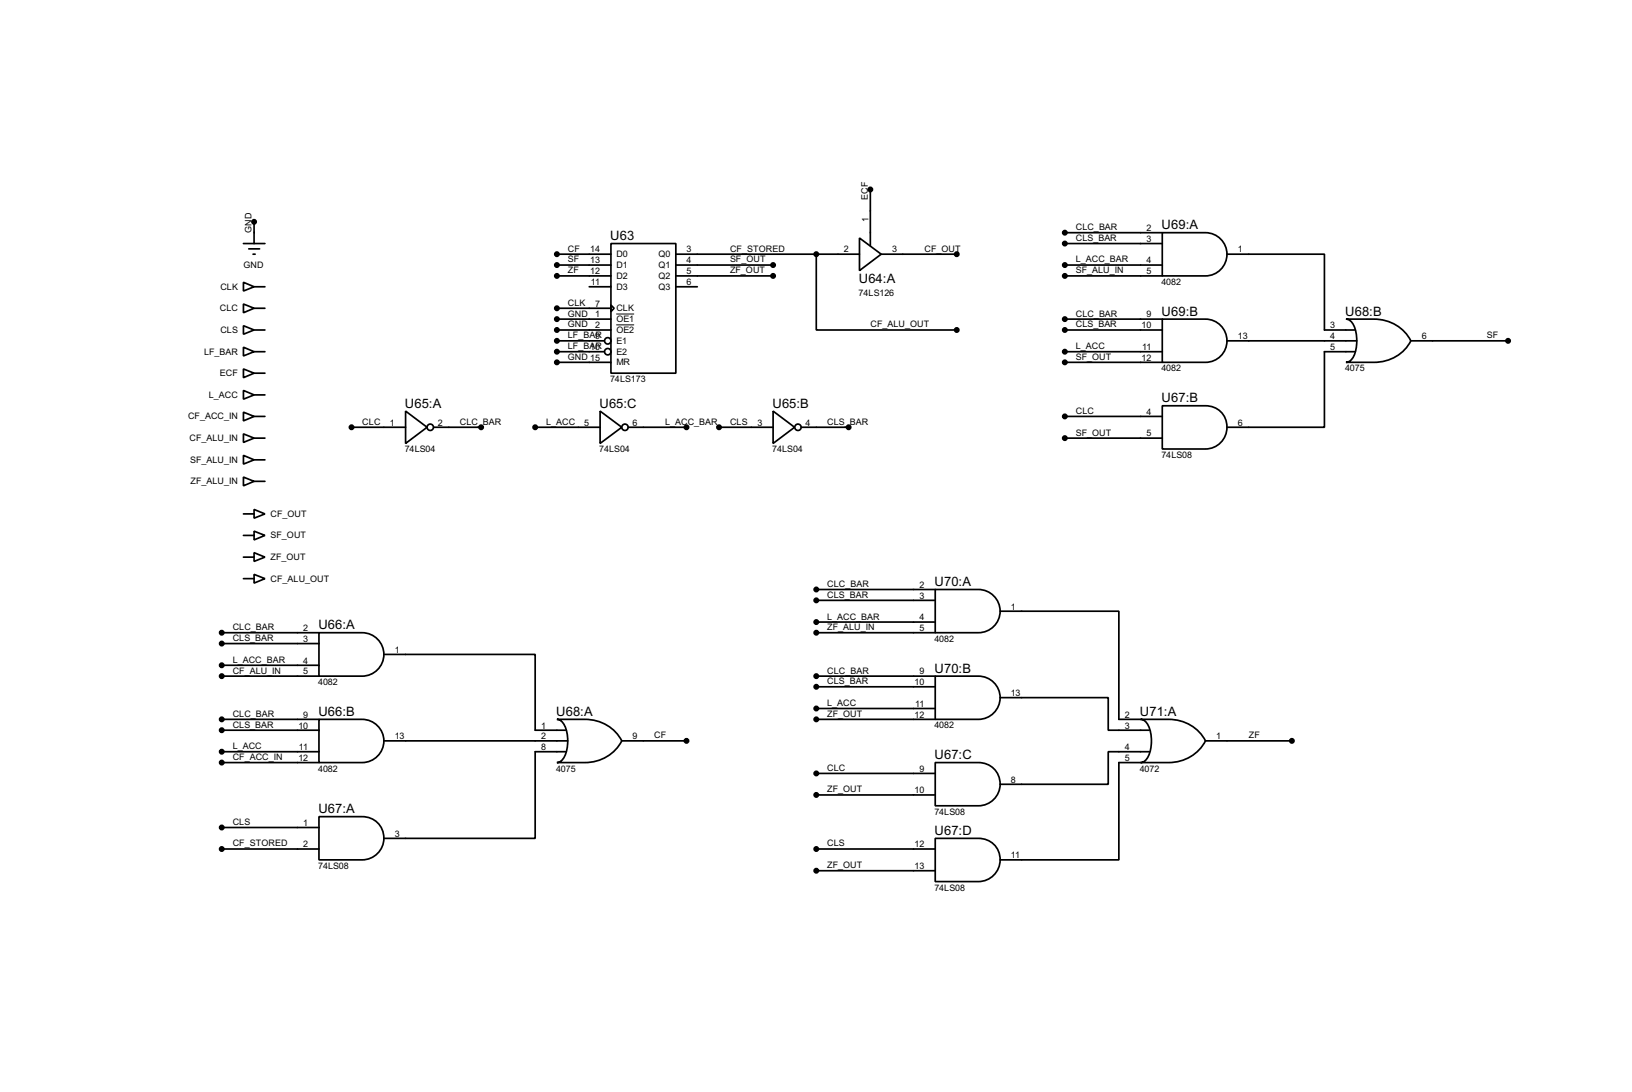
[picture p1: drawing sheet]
<svg xmlns="http://www.w3.org/2000/svg" width="383mm" height="256mm" viewBox="0 0 383 256" stroke-linecap="round" stroke-linejoin="round" font-family="sans-serif">
<g fill="none" stroke="#000" stroke-width=".4">
<path d="M57.2 57.2h5.1M58.5 58.5h2.5M59.5 59.7h.5M59.7 52.1v5.1M130.9 59.7h12.7M143.6 57.2h15.2v30.5h-15.2zM158.8 59.7h43.2M191.8 59.7v17.8h33M202 55.9l5.1 3.8-5.1 3.9zM204.5 44.5v13.2M207.1 59.7h17.7M250.2 54.7h22.9"/>
<path d="M250.2 57.2h22.9M273.1 54.7h10.2a5.1 5.1 0 0 1 5 5 5.1 5.1 0 0 1-5 5.1h-10.2zM288.3 59.7h22.9v17.8h7.1M57.2 66.3l2.5 1.1-2.5 1zM57.2 71.4l2.5 1-2.5 1.1zM57.2 76.5l2.5 1-2.5 1zM59.7 72.4h2.6M59.7 77.5h2.6M59.7 67.4h2.6M130.9 72.4h12.7M130.9 75h12.7M130.9 77.5h12.7"/>
<path d="M130.9 62.3h12.7M130.9 64.8h12.7M138.5 67.4h5.1M143.6 71.7l.7 .7-.7 .8zM158.8 62.3h22.9M158.8 64.8h22.9M158.8 67.4h5.1M250.2 75h22.9M250.2 77.5h22.9M250.2 62.3h22.9M250.2 64.8h22.9M273.1 75h10.2a5.1 5.1 0 0 1 5 5 5.1 5.1 0 0 1-5 5.1h-10.2z"/>
<path d="M316.3 75h6.6a9.6 9.6 0 0 1 8.6 5.1 9.5 9.5 0 0 1-8.6 5h-6.6a3.1 3.1 0 0 0 2.3-3.1 7.8 7.8 0 0 0-1.3-6.6zM57.2 81.6l2.5 1-2.5 1zM57.2 86.7l2.5 1-2.5 1zM57.2 91.7l2.5 1.1-2.5 1zM57.2 96.8l2.5 1-2.5 1.1zM59.7 82.6h2.6M59.7 97.8h2.6M59.7 87.7h2.6M59.7 92.8h2.6M95.3 96.6l5.1 3.8-5.1 3.8zM130.9 80.1h11.1M130.9 82.6h11.1"/>
<path d="M130.9 85.1h12.7M141 96.6l5.1 3.8-5.1 3.8zM181.7 96.6l5 3.8-5 3.8zM250.2 82.6h22.9M250.2 85.1h22.9M250.2 97.8h22.9M273.1 95.3h10.2a5.1 5.1 0 0 1 5 5.1 5.1 5.1 0 0 1-5 5.1h-10.2zM288.3 80.1h30.5M318.3 82.6h-7.1v17.8h-22.9M331.5 80.1h22.9M57.2 101.9l2.5 1-2.5 1zM57.2 107l2.5 1-2.5 1z"/>
<path d="M57.2 112.1l2.5 1-2.5 1zM59.7 119.7l2.6 1-2.6 1zM59.7 102.9h2.6M59.7 108h2.6M59.7 113.1h2.6M82.6 100.4h12.7M101.9 100.4h11.2M125.8 100.4h15.2M147.6 100.4h13.7M169 100.4h12.7M188.3 100.4h11.1M250.2 102.9h22.9"/>
<path d="M57.2 120.7h2.5M57.2 125.8h2.5M57.2 130.9h2.5M57.2 135.9h2.5M59.7 124.8l2.6 1-2.6 1zM59.7 129.8l2.6 1.1-2.6 1zM59.7 134.9l2.6 1-2.6 1.1zM191.8 138.5h28M219.8 138.5h10.1a5.1 5.1 0 0 1 5.1 5 5.1 5.1 0 0 1-5.1 5.1h-10.1zM52.1 148.6h22.9M52.1 151.2h22.9M52.1 156.3h22.9"/>
<path d="M52.1 158.8h22.9M75 148.6h10.1a5.1 5.1 0 0 1 5.1 5.1 5.1 5.1 0 0 1-5.1 5.1h-10.1zM90.2 153.7h35.6v17.8h7.1M191.8 148.6h28M191.8 158.8h28M191.8 141h28M191.8 146.1h28M219.8 158.8h10.1a5.1 5.1 0 0 1 5.1 5.1 5.1 5.1 0 0 1-5.1 5.1h-10.1zM235 143.6h27.9v25.4h5.1M52.1 169h22.9M52.1 171.5h22.9M52.1 176.6h22.9"/>
<path d="M52.1 179.1h22.9M75 169h10.1a5.1 5.1 0 0 1 5.1 5 5.1 5.1 0 0 1-5.1 5.1h-10.1zM90.2 174h43.2M130.9 169h6.6a9.6 9.6 0 0 1 8.6 5 9.6 9.6 0 0 1-8.6 5.1h-6.6a3.2 3.2 0 0 0 2.3-3.1 7.6 7.6 0 0 0-1.3-6.6zM132.9 176.6h-7.1v20.3h-35.6M146.1 174h15.2M191.8 169h28M191.8 161.3h28M191.8 166.4h28M219.8 179.1h10.1a5.1 5.1 0 0 1 5.1 5.1 5.1 5.1 0 0 1-5.1 5.1h-10.1zM235 163.9h25.4v7.6h9.7M268 169h6.6a9.6 9.6 0 0 1 8.7 5 9.6 9.6 0 0 1-8.7 5.1h-6.6a3.2 3.2 0 0 0 2.4-3.1 7.6 7.6 0 0 0-1.4-6.6z"/>
<path d="M268 179.1h-5.1v22.9h-27.9M270.1 176.6h-9.7v7.6h-25.4M283.3 174h20.3M52.1 194.4h22.9M52.1 199.4h22.9M75 191.8h10.1a5.1 5.1 0 0 1 5.1 5.1 5.1 5.1 0 0 1-5.1 5.1h-10.1zM191.8 199.4h28M191.8 181.7h28M191.8 186.7h28M219.8 196.9h10.1a5.1 5.1 0 0 1 5.1 5.1 5.1 5.1 0 0 1-5.1 5.1h-10.1zM191.8 204.5h28"/>
<circle cx="142.8" cy="82.6" r=".75"/>
<circle cx="142.8" cy="80.1" r=".75"/>
<circle cx="101.1" cy="100.4" r=".75"/>
<circle cx="146.8" cy="100.4" r=".75"/>
<circle cx="187.5" cy="100.4" r=".75"/>
</g>
<path d="M144.8 73.8h4.2M144.8 76.3h4.2" fill="none" stroke="#000" stroke-width=".23"/>
<g fill="#000" stroke="#000" stroke-width=".4">
<circle cx="59.7" cy="52.1" r=".5"/>
<circle cx="130.8" cy="59.7" r=".5"/>
<circle cx="191.8" cy="59.7" r=".5"/>
<circle cx="204.5" cy="44.5" r=".5"/>
<circle cx="224.8" cy="59.7" r=".5"/>
<circle cx="250.2" cy="57.2" r=".5"/>
<circle cx="250.2" cy="54.7" r=".5"/>
<circle cx="130.8" cy="62.3" r=".5"/>
<circle cx="130.8" cy="77.5" r=".5"/>
<circle cx="130.8" cy="75" r=".5"/>
<circle cx="130.8" cy="64.8" r=".5"/>
<circle cx="130.8" cy="72.4" r=".5"/>
<circle cx="181.6" cy="64.8" r=".5"/>
<circle cx="181.6" cy="62.3" r=".5"/>
<circle cx="224.8" cy="77.5" r=".5"/>
<circle cx="250.2" cy="77.5" r=".5"/>
<circle cx="250.2" cy="64.8" r=".5"/>
<circle cx="250.2" cy="62.3" r=".5"/>
<circle cx="250.2" cy="75" r=".5"/>
<circle cx="130.8" cy="85.1" r=".5"/>
<circle cx="130.8" cy="82.6" r=".5"/>
<circle cx="130.8" cy="80.1" r=".5"/>
<circle cx="250.2" cy="82.6" r=".5"/>
<circle cx="250.2" cy="85.1" r=".5"/>
<circle cx="250.2" cy="97.8" r=".5"/>
<circle cx="354.3" cy="80.1" r=".5"/>
<circle cx="82.6" cy="100.4" r=".5"/>
<circle cx="113" cy="100.4" r=".5"/>
<circle cx="125.7" cy="100.4" r=".5"/>
<circle cx="161.3" cy="100.4" r=".5"/>
<circle cx="168.9" cy="100.4" r=".5"/>
<circle cx="199.4" cy="100.4" r=".5"/>
<circle cx="250.2" cy="102.9" r=".5"/>
<circle cx="191.8" cy="138.5" r=".5"/>
<circle cx="52.1" cy="148.6" r=".5"/>
<circle cx="52.1" cy="151.2" r=".5"/>
<circle cx="52.1" cy="156.3" r=".5"/>
<circle cx="52.1" cy="158.8" r=".5"/>
<circle cx="191.8" cy="148.6" r=".5"/>
<circle cx="191.8" cy="158.8" r=".5"/>
<circle cx="191.8" cy="146.1" r=".5"/>
<circle cx="191.8" cy="141" r=".5"/>
<circle cx="52.1" cy="169" r=".5"/>
<circle cx="52.1" cy="171.5" r=".5"/>
<circle cx="52.1" cy="179.1" r=".5"/>
<circle cx="52.1" cy="176.6" r=".5"/>
<circle cx="161.3" cy="174" r=".5"/>
<circle cx="191.8" cy="169" r=".5"/>
<circle cx="191.8" cy="161.3" r=".5"/>
<circle cx="191.8" cy="166.4" r=".5"/>
<circle cx="303.5" cy="174" r=".5"/>
<circle cx="52.1" cy="199.4" r=".5"/>
<circle cx="52.1" cy="194.4" r=".5"/>
<circle cx="191.8" cy="199.4" r=".5"/>
<circle cx="191.8" cy="186.7" r=".5"/>
<circle cx="191.8" cy="181.7" r=".5"/>
<circle cx="191.8" cy="204.5" r=".5"/>
</g>
<g font-size="3.4">
<text x="273" y="53.9">U69:A</text>
<text x="143.4" y="56.4">U63</text>
<text x="201.8" y="66.5">U64:A</text>
<text x="273" y="74.1">U69:B</text>
<text x="316.1" y="74.1">U68:B</text>
<text x="95.2" y="95.8">U65:A</text>
<text x="140.9" y="95.8">U65:C</text>
<text x="181.5" y="95.8">U65:B</text>
<text x="273" y="94.5">U67:B</text>
<text x="219.6" y="137.7">U70:A</text>
<text x="74.8" y="147.8">U66:A</text>
<text x="219.6" y="158">U70:B</text>
<text x="74.8" y="168.2">U66:B</text>
<text x="130.7" y="168.2">U68:A</text>
<text x="267.9" y="168.2">U71:A</text>
<text x="219.6" y="178.3">U67:C</text>
<text x="74.8" y="191">U67:A</text>
<text x="219.6" y="196.1">U67:D</text>
</g>
<g font-size="2.4">
<text x="203.9" y="47" transform="rotate(-90 203.9 47)">ECF</text>
<text x="204.1" y="52.1" transform="rotate(-90 204.1 52.1)">1</text>
<text x="59.1" y="54.6" transform="rotate(-90 59.1 54.6)">GND</text>
<text x="133.4" y="59.1">CF</text>
<text x="138.7" y="59.3">14</text>
<text x="161.3" y="59.3">3</text>
<text x="171.5" y="59.1">CF_STORED</text>
<text x="198.3" y="59.3">2</text>
<text x="209.6" y="59.3">3</text>
<text x="217.2" y="59.1">CF_OUT</text>
<text x="252.8" y="54">CLC_BAR</text>
<text x="252.8" y="56.6">CLS_BAR</text>
<text x="269.4" y="54.3">2</text>
<text x="269.4" y="56.8">3</text>
<text x="290.9" y="59.3">1</text>
<text x="57.2" y="62.9">GND</text>
<text x="133.4" y="61.7">SF</text>
<text x="133.4" y="64.2">ZF</text>
<text x="138.7" y="61.9">13</text>
<text x="138.7" y="64.4">12</text>
<text x="144.8" y="60.4">D0</text>
<text x="144.8" y="62.9">D1</text>
<text x="144.8" y="65.5">D2</text>
<text x="154.7" y="60.4">Q0</text>
<text x="154.7" y="62.9">Q1</text>
<text x="154.7" y="65.5">Q2</text>
<text x="161.3" y="61.9">4</text>
<text x="161.3" y="64.4">5</text>
<text x="171.5" y="61.7">SF_OUT</text>
<text x="171.5" y="64.2">ZF_OUT</text>
<text x="252.8" y="61.7">L_ACC_BAR</text>
<text x="252.8" y="64.2">SF_ALU_IN</text>
<text x="269.4" y="61.9">4</text>
<text x="269.4" y="64.4">5</text>
<text x="51.8" y="68.1">CLK</text>
<text x="133.4" y="71.8">CLK</text>
<text x="138.9" y="67">11</text>
<text x="139.9" y="72">7</text>
<text x="144.8" y="68.1">D3</text>
<text x="154.7" y="68.1">Q3</text>
<text x="161.3" y="67">6</text>
<text x="201.8" y="69.5">74LS126</text>
<text x="272.9" y="66.9">4082</text>
<text x="51.6" y="73.1">CLC</text>
<text x="133.4" y="74.4">GND</text>
<text x="133.4" y="76.9">GND</text>
<text x="139.9" y="74.6">1</text>
<text x="139.9" y="77.1">2</text>
<text x="144.8" y="73.1">CLK</text>
<text x="144.8" y="75.6">OE1</text>
<text x="204.5" y="76.9">CF_ALU_OUT</text>
<text x="252.8" y="74.4">CLC_BAR</text>
<text x="252.8" y="76.9">CLS_BAR</text>
<text x="268.3" y="77.1">10</text>
<text x="269.4" y="74.6">9</text>
<text x="312.6" y="77.1">3</text>
<text x="47.9" y="83.3">LF_BAR</text>
<text x="51.8" y="78.2">CLS</text>
<text x="133.4" y="79.5">LF_BA9</text>
<text x="133.4" y="82">LF_BAR</text>
<text x="138.7" y="82.2">10</text>
<text x="139.9" y="79.5">R</text>
<text x="144.8" y="78.2">OE2</text>
<text x="144.8" y="80.8">E1</text>
<text x="144.8" y="83.3">E2</text>
<text x="252.8" y="82">L_ACC</text>
<text x="268.4" y="82.2">11</text>
<text x="290.9" y="79.7">13</text>
<text x="312.6" y="79.7">4</text>
<text x="312.6" y="82.2">5</text>
<text x="334.1" y="79.7">6</text>
<text x="349.3" y="79.5">SF</text>
<text x="51.7" y="88.4">ECF</text>
<text x="133.4" y="84.5">GND 15</text>
<text x="143.4" y="89.8">74LS173</text>
<text x="144.8" y="85.8">MR</text>
<text x="252.8" y="84.5">SF_OUT</text>
<text x="268.3" y="84.7">12</text>
<text x="272.9" y="87.2">4082</text>
<text x="316.1" y="87.2">4075</text>
<text x="49.1" y="93.5">L_ACC</text>
<text x="44.2" y="98.5">CF_ACC_IN</text>
<text x="85.1" y="99.8">CLC</text>
<text x="91.6" y="100">1</text>
<text x="102.9" y="100">2</text>
<text x="108" y="99.8">CLC_BAR</text>
<text x="128.3" y="99.8">L_ACC</text>
<text x="137.3" y="100">5</text>
<text x="148.6" y="100">6</text>
<text x="156.3" y="99.8">L_ACC_BAR</text>
<text x="171.5" y="99.8">CLS</text>
<text x="178" y="100">3</text>
<text x="189.3" y="100">4</text>
<text x="194.4" y="99.8">CLS_BAR</text>
<text x="252.8" y="97.2">CLC</text>
<text x="269.4" y="97.4">4</text>
<text x="290.9" y="100">6</text>
<text x="44.5" y="103.6">CF_ALU_IN</text>
<text x="95.1" y="106.3">74LS04</text>
<text x="140.8" y="106.3">74LS04</text>
<text x="181.5" y="106.3">74LS04</text>
<text x="252.8" y="102.3">SF_OUT</text>
<text x="269.4" y="102.5">5</text>
<text x="272.9" y="107.6">74LS08</text>
<text x="44.7" y="108.7">SF_ALU_IN</text>
<text x="44.8" y="113.8">ZF_ALU_IN</text>
<text x="63.6" y="121.4">CF_OUT</text>
<text x="63.6" y="126.5">SF_OUT</text>
<text x="63.6" y="131.6">ZF_OUT</text>
<text x="63.6" y="136.6">CF_ALU_OUT</text>
<text x="194.4" y="137.9">CLC_BAR</text>
<text x="194.4" y="140.4">CLS_BAR</text>
<text x="216.1" y="138.1">2</text>
<text x="216.1" y="140.6">3</text>
<text x="237.5" y="143.2">1</text>
<text x="54.7" y="148">CLC_BAR</text>
<text x="71.3" y="148.2">2</text>
<text x="194.4" y="145.5">L_ACC_BAR</text>
<text x="194.4" y="148">ZF_ALU_IN</text>
<text x="216.1" y="145.7">4</text>
<text x="216.1" y="148.2">5</text>
<text x="54.7" y="150.6">CLS_BAR</text>
<text x="54.7" y="155.7">L_ACC_BAR</text>
<text x="71.3" y="150.8">3</text>
<text x="71.3" y="155.9">4</text>
<text x="92.8" y="153.3">1</text>
<text x="219.6" y="150.7">4082</text>
<text x="54.7" y="158.2">CF_ALU_IN</text>
<text x="71.3" y="158.4">5</text>
<text x="74.8" y="160.9">4082</text>
<text x="194.4" y="158.2">CLC_BAR</text>
<text x="194.4" y="160.7">CLS_BAR</text>
<text x="214.9" y="160.9">10</text>
<text x="216.1" y="158.4">9</text>
<text x="194.4" y="165.8">L_ACC</text>
<text x="215.1" y="166">11</text>
<text x="237.5" y="163.5">13</text>
<text x="54.7" y="168.4">CLC_BAR</text>
<text x="54.7" y="170.9">CLS_BAR</text>
<text x="70.1" y="171.1">10</text>
<text x="71.3" y="168.6">9</text>
<text x="92.8" y="173.6">13</text>
<text x="127.2" y="171.1">1</text>
<text x="127.2" y="173.6">2</text>
<text x="148.6" y="173.6">9</text>
<text x="153.7" y="173.4">CF</text>
<text x="194.4" y="168.4">ZF_OUT</text>
<text x="214.9" y="168.6">12</text>
<text x="219.6" y="171.1">4082</text>
<text x="264.3" y="168.6">2</text>
<text x="264.3" y="171.1">3</text>
<text x="285.8" y="173.6">1</text>
<text x="293.4" y="173.4">ZF</text>
<text x="54.7" y="176">L_ACC</text>
<text x="54.7" y="178.5">CF_ACC_IN</text>
<text x="70.1" y="178.7">12</text>
<text x="70.3" y="176.2">11</text>
<text x="127.2" y="176.2">8</text>
<text x="264.3" y="176.2">4</text>
<text x="264.3" y="178.7">5</text>
<text x="74.8" y="181.2">4082</text>
<text x="130.7" y="181.2">4075</text>
<text x="194.4" y="181.1">CLC</text>
<text x="216.1" y="181.3">9</text>
<text x="237.5" y="183.8">8</text>
<text x="267.8" y="181.2">4072</text>
<text x="194.4" y="186.1">ZF_OUT</text>
<text x="214.9" y="186.3">10</text>
<text x="219.6" y="191.4">74LS08</text>
<text x="54.7" y="193.8">CLS</text>
<text x="71.3" y="194">1</text>
<text x="92.8" y="196.5">3</text>
<text x="54.7" y="198.8">CF_STORED</text>
<text x="71.3" y="199">2</text>
<text x="194.4" y="198.8">CLS</text>
<text x="194.4" y="203.9">ZF_OUT</text>
<text x="214.9" y="199">12</text>
<text x="237.5" y="201.6">11</text>
<text x="74.8" y="204.1">74LS08</text>
<text x="214.9" y="204.1">13</text>
<text x="219.6" y="209.2">74LS08</text>
</g>
</svg>
